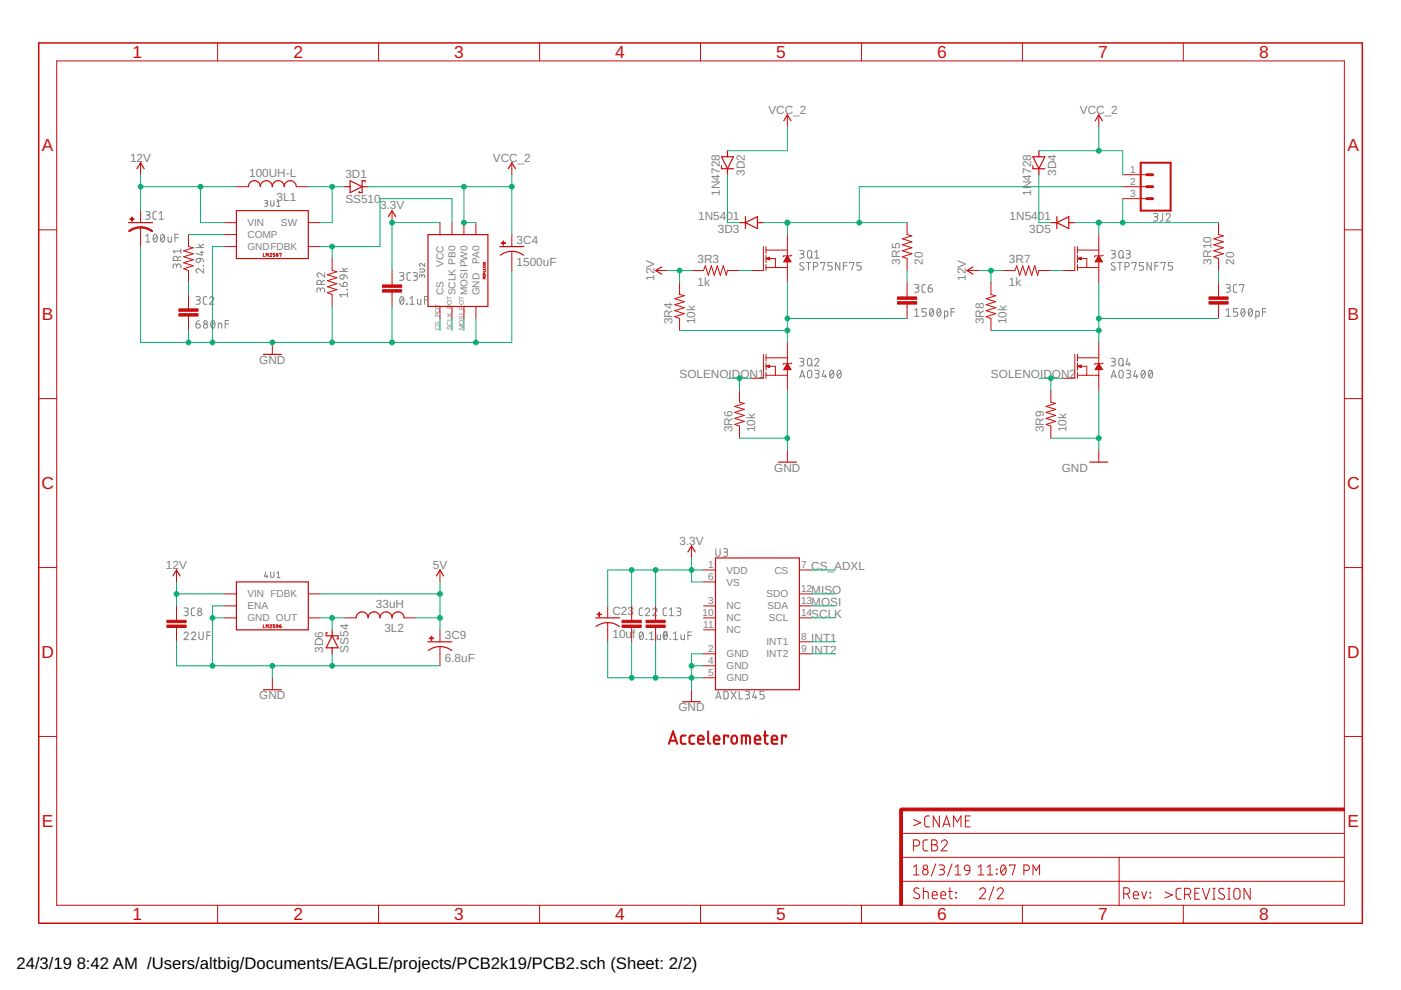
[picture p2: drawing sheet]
<svg xmlns="http://www.w3.org/2000/svg" width="297mm" height="210mm" viewBox="0 0 297 210" stroke-linecap="round" stroke-linejoin="round" font-family="sans-serif">
<g fill="none" stroke="#808080" stroke-width=".21">
<path d="M30.9 44.9h.5a.36 .36 0 0 1 .4 .3 .36 .36 0 0 1-.4 .4h-.3M30.9 50.1l.4-.4v1.6M30.9 51.3h.9M31.3 45.6a.44 .44 0 0 1 .5 .4 .44 .44 0 0 1-.5 .5h-.4M32.7 49.8l.2-.1a.97 .97 0 0 1 0 1.6 1 1 0 0 1-.2-1.5zM33.2 44.9h-.5l-.3 .3 .1 1.1 .2 .2h.5M33.3 50.1l-.7 .8M33.8 46.5h.8M33.8 45.2l.4-.3v1.6M34.2 49.8l.3-.1a.95 .95 0 0 1 0 1.6 1.02 1.02 0 0 1-.3-1.5zM34.8 50.1l-.7 .8M35.6 50.2v.9l.3 .2h.4v-1.1"/>
<path d="M37.1 50.4h.7M37.4 56.4a.46 .46 0 0 1 .5-.4 .46 .46 0 0 1 .5 .4v.5M37.4 56.7v-.4a.36 .36 0 0 0-.3-.3 .36 .36 0 0 0-.4 .3v.6M37.6 55.2v-.4a.46 .46 0 0 0-.4-.5 .46 .46 0 0 0-.5 .5v.4h1.7M37.8 49.7h-.7v1.6M38.4 52.8v.9M38.4 54.3l-.8 .4M38.4 53.2h-1.7l.4 .5M41.6 52.5h1.6M41.7 54.9l.8-.1v.5a.45 .45 0 0 1-.7 .3 .45 .45 0 0 1-.1-.7zM42.1 51.8l.6 .7M42.5 54.8l.6 .3 .1 .4"/>
<path d="M42.5 53.5h.7M42.8 53.2v.9l-1.2-.4M43.1 56.3l.1 .1zM43.2 57v.9l-.9-.8a.45 .45 0 0 0-.7 .1 .45 .45 0 0 0 .3 .7M43.2 51.8l-.8 .4M56.1 42.5h.5l.2 .2-.2 .3-.4 .1M56.4 43.1l.4 .2-.1 .3-.6 .2M57.4 42.5v1.1l.3 .1 .3-.1 .1-1.1M58.7 43.8h.7M58.7 42.8l.3-.3v1.3M68.8 57.8v1l-.9-.8a.44 .44 0 0 0-.7 .1 .44 .44 0 0 0 .4 .7M68.8 59.4l-.7 .4"/>
<path d="M72 57.6h1.7M72.2 58.4l.7-.1v.5a.46 .46 0 0 1-.6 .3 .46 .46 0 0 1-.1-.7zM72.6 56.9l.5 .7M72.9 60a.46 .46 0 0 1 .7 .1 .46 .46 0 0 1-.4 .6h-.5zM72.9 58.3l.5 .1 .3 .6M73.7 56.9l-.8 .4M84.7 57.8h.6a.36 .36 0 0 1 .3 .4 .36 .36 0 0 1-.3 .3h-.4M85.2 58.5a.46 .46 0 0 1 .4 .5 .46 .46 0 0 1-.4 .4h-.5M87 57.8h-.5l-.2 .4v1l.2 .2h.5M87.6 57.8h.5a.36 .36 0 0 1 .4 .4 .36 .36 0 0 1-.4 .3h-.3M88.1 58.5a.46 .46 0 0 1 .4 .5 .46 .46 0 0 1-.4 .4h-.5M88.9 57l1 .1 .1 .2-.1 .3-1 .1"/>
<path d="M89.4 58.5l.3-.3 .2 .1 .1 .6M89.4 58.7v-.3l-.3-.2-.2 .2v.5M90 55.9v.6l-.7-.6a.32 .32 0 0 0-.4 .2 .32 .32 0 0 0 .3 .4M169.5 53.1h.6a.37 .37 0 0 1 .4 .4 .37 .37 0 0 1-.4 .3h-.4M170 53.8a.44 .44 0 0 1 .5 .5 .44 .44 0 0 1-.5 .4h-.5M170.4 55.8l-.5-.2-.3 .4 .1 .2 .6 .4a.38 .38 0 0 1 .1 .5 .38 .38 0 0 1-.5 .2l-.4-.3M171 55.6h.9M171.3 53.3l.3-.2 .4 .2 .1 1a.46 .46 0 0 1-.4 .4 .46 .46 0 0 1-.5-.4zM171.4 55.6v1.7M171.9 54.4l.4 .3M172.5 56.6h.4a.46 .46 0 0 0 .5-.5 .46 .46 0 0 0-.5-.5h-.4v1.7M172.7 54.7h.9"/>
<path d="M172.7 53.5l.5-.4v1.6M174 55.8v-.2h.9l-.5 1.7M176.4 55.6h-.9v.8h.6a.47 .47 0 0 1 .4 .4 .47 .47 0 0 1-.4 .5h-.6M178.1 55.6v1.7l-.9-1.7v1.7M178.8 56.4h.8M179.6 55.6h-.8v1.7M180.1 55.8v-.2h.9l-.4 1.7M182.6 55.6h-.9v.8h.5a.47 .47 0 0 1 .4 .4 .47 .47 0 0 1-.4 .5h-.5M235.6 53.1h.5a.37 .37 0 0 1 .4 .4 .37 .37 0 0 1-.4 .3h-.3M236 53.8a.44 .44 0 0 1 .5 .5 .44 .44 0 0 1-.5 .4h-.4M236.4 55.8l-.2-.1a.38 .38 0 0 0-.5 .1 .38 .38 0 0 0 .1 .5l.5 .3a.44 .44 0 0 1-.1 .7 .44 .44 0 0 1-.6-.3M237 55.6h.9"/>
<path d="M237.4 53.3l.3-.2 .3 .2 .1 1a.46 .46 0 0 1-.4 .4 .46 .46 0 0 1-.5-.4zM237.4 55.6v1.7M238 54.4l.3 .3M238.5 56.6h.5a.46 .46 0 0 0 .4-.5 .46 .46 0 0 0-.4-.5h-.5v1.7M238.8 53.1h.5a.37 .37 0 0 1 .3 .4 .37 .37 0 0 1-.3 .3h-.4M239.2 53.8a.44 .44 0 0 1 .4 .5 .44 .44 0 0 1-.4 .4h-.4M240 55.8v-.2h.9l-.4 1.7M242.5 55.6h-.9v.8h.5a.47 .47 0 0 1 .4 .4 .47 .47 0 0 1-.4 .5h-.5M244.1 55.6v1.7l-.9-1.7v1.7M244.6 45.3h.5a.36 .36 0 0 1 .4 .3 .36 .36 0 0 1-.4 .4h-.3M244.9 56.4h.7M245 46a.44 .44 0 0 1 .5 .4 .44 .44 0 0 1-.5 .5h-.4"/>
<path d="M245.6 55.6h-.7v1.7M246.1 55.8v-.2h1l-.5 1.7M246.5 45.3v1.4l-.5 .2M247.2 45.6a.44 .44 0 0 1 .7-.3 .44 .44 0 0 1 .1 .7l-.8 .9h.9M248.6 55.6h-.9v.8h.6a.47 .47 0 0 1 .3 .4 .47 .47 0 0 1-.3 .5h-.6M41.6 68.7h.5a.45 .45 0 0 1 .4 .5 .45 .45 0 0 1-.5 .4 .45 .45 0 0 1-.4-.4zM41.6 62.9h.5a.36 .36 0 0 1 .4 .3 .36 .36 0 0 1-.4 .4h-.4M42 63.6a.46 .46 0 0 1 .5 .5 .46 .46 0 0 1-.5 .4h-.4M42.3 68l-.6 .3-.1 .4M43.8 62.9h-.5l-.2 .3v1.1l.2 .2h.5M44.4 63.2a.44 .44 0 0 1 .6-.3 .44 .44 0 0 1 .2 .7l-.8 .9h.9M44.9 68.1l.2-.1a.95 .95 0 0 1 0 1.6 1.04 1.04 0 0 1-.2-1.5z"/>
<path d="M45.5 68.3l-.7 .9M46.3 69.6v-1.1l.7 .1v1M47.8 68.7h.7M48.5 68h-.7v1.6M67.9 61.5a.46 .46 0 0 1 .5-.5 .46 .46 0 0 1 .4 .5v.4M67.9 61.8v-.4a.36 .36 0 0 0-.3-.4 .36 .36 0 0 0-.4 .4v.5M68.1 60.3v-.4a.46 .46 0 0 0-.4-.5 .46 .46 0 0 0-.5 .5v.4h1.6M72 60l.3 .6 .4 .1M73.6 61.3l.1 .1zM73.7 62.5h-1.7l.4 .4M73.7 62v.9M84.9 63l.3-.1a.95 .95 0 0 1 0 1.6 1.04 1.04 0 0 1-.3-1.5z"/>
<path d="M85.5 63.2l-.7 1M86.2 64.4l.1 .1zM86.9 64.5h.9M86.9 63.2l.5-.3v1.6M88.5 63.4v.9l.3 .2h.4v-1.1M90 63.6h.7M90.7 62.9h-.7v1.6M169.5 76h.6a.36 .36 0 0 1 .4 .3 .36 .36 0 0 1-.4 .4h-.4M169.7 79.7h.8M170 76.7a.46 .46 0 0 1 .5 .4 .46 .46 0 0 1-.5 .5h-.5M171.3 76.1l.3-.1 .4 .1 .1 1.1a.46 .46 0 0 1-.4 .4 .46 .46 0 0 1-.5-.4zM171.3 78.6l.4-.1 .3 .1 .1 1.1a.46 .46 0 0 1-.4 .4 .46 .46 0 0 1-.5-.4z"/>
<path d="M171.9 77.2l.4 .4M172.7 76.3a.45 .45 0 0 1 .6-.3 .45 .45 0 0 1 .2 .7l-.8 .9h.9M172.8 78.5h.5a.36 .36 0 0 1 .4 .4 .36 .36 0 0 1-.4 .3h-.3M173.2 79.2a.46 .46 0 0 1 .5 .5 .46 .46 0 0 1-.5 .4h-.4M174.7 78.5l-.4 1.3h.9M175 79.4v.7M176.1 78.6l.1-.1a.8 .8 0 0 1 .7 .6 .8 .8 0 0 1-.2 .8l-.4 .2a1 1 0 0 1-.2-1.5zM176.7 78.9l-.7 .9M177.7 78.6l.2-.1a.97 .97 0 0 1 0 1.6 1.02 1.02 0 0 1-.2-1.5zM178.3 78.9l-.8 .9M193.9 60.3h.6a.36 .36 0 0 1 .3 .4 .36 .36 0 0 1-.3 .4h-.4M193.9 65.8l.5-.4v1.7"/>
<path d="M193.9 67.1h.9M194.4 61.1a.46 .46 0 0 1 .4 .4 .46 .46 0 0 1-.4 .5h-.5M196.2 60.3l-.5 .1-.2 .3v1.1l.2 .2h.5M196.4 65.4h-.9v.7h.5a.46 .46 0 0 1 .4 .5 .46 .46 0 0 1-.4 .5h-.5M196.8 61.1h.5a.45 .45 0 0 1 .4 .5 .45 .45 0 0 1-.5 .4 .45 .45 0 0 1-.4-.5zM197.3 65.5l.2-.1a.97 .97 0 0 1 0 1.7 1.02 1.02 0 0 1-.2-1.6zM197.5 60.3l-.4 .2-.3 .6M197.9 65.8l-.8 .9M198.8 65.5l.3-.1a.97 .97 0 0 1 0 1.7 1.02 1.02 0 0 1-.3-1.6zM199.4 65.8l-.7 .9M200.2 67.1l.6-.1 .1-.1 .1-.6-.2-.3h-.6v1.6M201.6 66.1h.8"/>
<path d="M202.4 65.4h-.8v1.7M235.6 76h.5a.36 .36 0 0 1 .4 .3 .36 .36 0 0 1-.4 .4h-.3M235.7 79.7h.8M236 76.7a.46 .46 0 0 1 .5 .4 .46 .46 0 0 1-.5 .5h-.4M237.4 78.6l.3-.1 .3 .1 .1 1.1a.44 .44 0 0 1-.4 .4 .44 .44 0 0 1-.5-.4zM237.4 76.1l.3-.1 .3 .1 .1 1.1a.46 .46 0 0 1-.4 .4 .46 .46 0 0 1-.5-.4zM238 77.2l.3 .4M238.8 78.5h.5a.36 .36 0 0 1 .4 .4 .36 .36 0 0 1-.4 .3h-.3M239.1 76l-.3 1.2h.8M239.2 79.2a.46 .46 0 0 1 .5 .5 .46 .46 0 0 1-.5 .4h-.4M239.4 76.9v.7M240.7 78.5l-.4 1.3h1"/>
<path d="M241 79.4v.7M242.1 78.6l.3-.1a.97 .97 0 0 1 0 1.6 1.02 1.02 0 0 1-.3-1.5zM242.7 78.9l-.7 .9M243.7 78.6l.1-.1a.8 .8 0 0 1 .7 .6 .8 .8 0 0 1-.3 .8l-.1 .2a.8 .8 0 0 1-.7-.5 .8 .8 0 0 1 .2-.9zM244.3 78.9l-.7 .9M259.9 60.3h.6a.36 .36 0 0 1 .4 .4 .36 .36 0 0 1-.4 .4h-.4M259.9 67.1h1M259.9 65.8l.5-.4v1.7M260.4 61.1a.46 .46 0 0 1 .5 .4 .46 .46 0 0 1-.5 .5h-.5M262.2 60.3l-.5 .1-.2 .3v1.1l.2 .2h.5M262.4 65.4h-.9v.7h.6a.46 .46 0 0 1 .3 .5 .46 .46 0 0 1-.3 .5h-.6M262.8 60.5v-.2h.9l-.4 1.7"/>
<path d="M263.3 65.5l.2-.1a.95 .95 0 0 1 0 1.7 1.04 1.04 0 0 1-.2-1.6zM263.9 65.8l-.7 .9M264.9 65.5l.2-.1a.95 .95 0 0 1 0 1.7 1.04 1.04 0 0 1-.2-1.6zM265.5 65.8l-.8 .9M266.3 67.1l.5-.1 .2-.1-.2-.9h-.5v1.6M267.7 66.1h.7M268.4 65.4h-.7v1.7M169.5 80.1l.6-1.6 .5 1.6M235.6 80.1l.5-1.6 .6 1.6M151.8 116.4v1.1a.46 .46 0 0 0 .4 .5 .46 .46 0 0 0 .5-.5v-1.1M153.4 116.4h.5a.36 .36 0 0 1 .4 .3 .36 .36 0 0 1-.4 .4h-.3M153.8 117.1a.44 .44 0 0 1 .5 .4 .44 .44 0 0 1-.5 .5h-.4"/>
<path d="M39 134.3a.45 .45 0 0 1 .7-.3 .45 .45 0 0 1 .1 .7l-.8 .9h.9M39 128.9h.6a.37 .37 0 0 1 .3 .4 .37 .37 0 0 1-.3 .3h-.4M39.5 129.6a.44 .44 0 0 1 .4 .5 .44 .44 0 0 1-.4 .4h-.5M40.6 134.3a.45 .45 0 0 1 .6-.3 .45 .45 0 0 1 .1 .7l-.7 .9h.9M41.3 128.9l-.6 .1-.1 .3v1l.2 .2h.5M42.2 134v1.2a.46 .46 0 0 0 .4 .4 .46 .46 0 0 0 .5-.4v-1.2M43.9 134.7h.7M44.6 134h-.7v1.6M56.4 121.2l-.3 1h.7M56.6 121.9v.6M57.4 121.2v1.1l.3 .1 .3-.1 .1-1.1M58.7 121.5l.3-.3v1.3"/>
<path d="M58.7 122.5h.7M135.7 134.1l.3-.1a.97 .97 0 0 1 0 1.6 1.02 1.02 0 0 1-.3-1.5zM136.2 128.9h-.5l-.2 .4 .1 1 .1 .2h.5M136.3 134.3l-.7 1M136.8 129.3a.45 .45 0 0 1 .7-.4 .45 .45 0 0 1 .1 .7l-.8 .9h.9M137 135.5l.1 .1zM137.7 135.6h.9M137.7 134.3l.5-.3v1.6M138.4 129.3a.44 .44 0 0 1 .6-.4 .44 .44 0 0 1 .1 .7l-.7 .9h.9M139.3 134.5v.9l.3 .2h.4v-1.1M140.8 134.7h.7M140.8 134.1l.3-.1a.97 .97 0 0 1 0 1.6 1.02 1.02 0 0 1-.3-1.5z"/>
<path d="M141.3 128.9l-.6 .1-.1 .3v1l.2 .2h.5M141.4 134.3l-.7 1M141.5 134h-.7v1.6M141.9 130.5h.9M141.9 129.3l.5-.4v1.6M142.1 135.5l.1 .1zM142.8 135.6h.9M142.8 134.3l.4-.3v1.6M143.5 128.9h.5a.37 .37 0 0 1 .4 .4 .37 .37 0 0 1-.4 .3h-.3M143.9 129.6a.44 .44 0 0 1 .5 .5 .44 .44 0 0 1-.5 .4h-.4M144.4 134.5v.9l.3 .2h.4v-1.1M145.9 134.7h.7"/>
<path d="M146.6 134h-.7v1.6M151.8 148.2l.5-1.6 .6 1.6M151.9 147.8h.8M153.5 146.6h.6l.2 .2 .1 .9-.3 .4-.6 .1zM155 146.6l1.1 1.6M156.1 146.6l-1.1 1.6M156.7 146.6v1.6h.7M158 146.6h.6a.36 .36 0 0 1 .3 .3 .36 .36 0 0 1-.3 .4h-.4M158.5 147.3a.46 .46 0 0 1 .4 .4 .46 .46 0 0 1-.4 .5h-.5M159.9 146.6l-.3 1.2h.9M160.2 147.5v.7M162 146.6h-.9v.7h.6a.46 .46 0 0 1 .3 .4 .46 .46 0 0 1-.3 .5h-.6"/>
<circle cx="43.6" cy="69.1" r=".46"/>
<circle cx="43.6" cy="68.3" r=".36"/>
<circle cx="42.3" cy="130.1" r=".45"/>
<circle cx="42.3" cy="129.3" r=".36"/>
</g>
<g fill="none" stroke="#c90d0c" stroke-width=".42">
<path d="M241.9 34.5h6.3v10.2h-6.3zM141.8 157.7l.9-2.6 .9 2.6M142 157.1h1.4M145.4 156h-.8l-.3 .4v.9l.2 .3 .9 .1M147.2 156h-.7l-.3 .4 .1 1.2 .9 .1M148 156.8h1.2a.62 .62 0 0 0-.4-.8 .62 .62 0 0 0-.8 .5l.1 1.1 1.1 .1M150.1 155.1l.1 2.3 .4 .3M151.3 156.8h1.2a.62 .62 0 0 0-.4-.8 .62 .62 0 0 0-.8 .5l.2 1.1 1 .1M154.4 156.3v-.3h-.9v1.7M155.2 156.2l.6-.2a1.02 1.02 0 0 1 .2 1.6h-.6l-.3-.3v-.8zM157.3 157.7v-1.7l1.6 .1 .1 1.6M158.2 156v1.7"/>
<path d="M160 156.8h1.2a.62 .62 0 0 0-.4-.8 .62 .62 0 0 0-.8 .5l.2 1.1 1 .1M161.9 156h.9M162.2 155.1v2.2l.1 .3 .5 .1M163.6 156.8h1.2a.61 .61 0 0 0-.4-.8 .61 .61 0 0 0-.8 .5l.1 1.1 1.1 .1M166.6 156.3v-.3h-.8v1.7"/>
</g>
<g fill="#c90d0c" stroke="#c90d0c" stroke-width=".21">
<path d="M190.8 171.6h.5v20.3h-.5z"/>
<path d="M191.1 171.3h93.9v.6h-93.9z"/>
<path d="M27.5 46.4h.9v.1h-.9z"/>
<path d="M27.9 46h.1v.9h-.1z"/>
<path d="M37.9 66.5h4.1v.5h-4.1z"/>
<path d="M37.9 65.5h4.1v.5h-4.1z"/>
<path d="M106.3 51.5h.9v.1h-.9z"/>
<path d="M106.7 51.1h.1v.9h-.1z"/>
<path d="M81.1 61.4h4.1v.5h-4.1z"/>
<path d="M81.1 60.4h4.1v.5h-4.1z"/>
<path d="M190.3 64h4.1v.5h-4.1z"/>
<path d="M190.3 62.9h4.1v.6h-4.1z"/>
<path d="M256.3 64h4.1v.5h-4.1z"/>
<path d="M256.3 62.9h4.1v.6h-4.1z"/>
<path d="M35.4 132.5h4.1v.5h-4.1z"/>
<path d="M35.4 131.5h4.1v.5h-4.1z"/>
<path d="M91 135.3h.9v.1h-.9z"/>
<path d="M91.4 134.9h.1v.9h-.1z"/>
<path d="M137 132.5h4v.5h-4z"/>
<path d="M137 131.5h4v.5h-4z"/>
<path d="M131.9 132.5h4.1v.5h-4.1z"/>
<path d="M131.9 131.5h4.1v.5h-4.1z"/>
<path d="M126.6 130.2h.9v.1h-.9z"/>
<path d="M127 129.8h.1v.9h-.1z"/>
</g>
<g fill="none" stroke="#c90d0c" stroke-width=".21">
<path d="M12 12.9h273v179h-273zM46.1 9.1v3.8M80.3 9.1v3.8M114.4 9.1v3.8M148.5 9.1v3.8M182.6 9.1v3.8M216.8 9.1v3.8M250.9 9.1v3.8M29.8 34.5v2.5M50.1 39.6h2.6M62.8 39.6h2.6M108.5 34.5v2.5"/>
<path d="M166.9 24.3v2.6M233 24.3v2.6M238 39.6h5.1M238 37h5.1M8.2 48.7h3.8M29.8 44.7v2.5M29.8 48.2v4.1M40 49.7v2.6l1 .2-2.1 .7 2.1 .6-2.1 .6 2.1 .7-2.1 .6 2.1 .6-2.1 .7 1.1 .4v2.5M47.6 49.7h2.5M47.6 52.3h2.5M47.6 47.2h2.5M55.8 53.7v.7h.3"/>
<path d="M56.4 54.4v-.7l.2 .4 .3-.4v.7M57.2 53.9l.3-.2 .1 .3-.4 .4h.4M58.3 53.7h-.4v.3l.4 .2-.1 .2h-.3M59.3 53.8l.3-.1-.1 .7M65.4 52.3h2.5M65.4 47.2h2.5M70.4 54.8v2.6l1 .2-2 .7 2 .6-2 .6 2 .7-2 .6 2 .6-2 .7 1 .3v2.6M83.1 44.7v2.5M83.1 57.4v3M93.3 47.2v2.5M95.8 47.2v2.5M98.4 47.2v2.5"/>
<path d="M100.9 47.2v2.5M102.4 58.4l.2 .2 .3-.1v-.1M102.4 56.5l.5 .3M102.4 56.1l.5 .3M102.4 55.6l.5 .3M102.7 58.2v-.2h-.2l-.1 .2h.5M102.7 57.6h.2M102.8 57.5v.2l-.4-.1M102.9 58.8h-.5l.3 .1-.3 .2h.5M102.9 57v.3M102.9 57.1h-.5l.2 .2M102.9 56.5l-.5 .3"/>
<path d="M102.9 56.1l-.5 .3M102.9 55.6l-.5 .3M108.5 49.7v2.6M108.5 53.3v4.1M139 57.4h2.5M144.1 59.9v2.5l1 .3-2 .6 2 .7-2 .6 2 .6-2 .7 2 .6-2 .6 1 .4v2.6M146.6 57.4h2.6l.3-1.1 .7 2.1 .6-2.1 .6 2.1 .7-2.1 .6 2.1 .7-2.1 .6 2.1 .2-1h2.6M161.9 52.3v5.1h-2.6M162.4 52.3v1.4M162.4 54.1v1.5M162.4 56.1v1.3M162.4 54.8h2v1.9"/>
<path d="M162.4 56.7h4.5M162.4 53h4.5M162.4 54.8l.8 .3M162.8 54.9h.4M162.8 54.7h.4M163.1 55.1h.1M163.1 54.6h.1M163.2 54.6v.5M163.2 54.6l-.8 .2M166.2 55.4h1.4M166.3 55.3h1.3M166.4 55.2h1.1"/>
<path d="M166.5 55.1h.9M166.5 54.9h.8M166.6 54.8h.7M166.7 54.7h.5M166.8 54.6h.3M166.8 54.5h.2M166.9 54.3h.1M166.9 49.7v4.6M166.9 55.5v4.4M166.9 54.3l.8 1.2h-1.5zM167.9 54.1l-.2 .2h-1.5l-.2 .1M192.3 47.2v2.5l1 .3-2 .6 2 .7-2 .6 2 .6-2 .7 2 .6-2 .6 1 .4v2.6"/>
<path d="M192.3 59.9v3M205 57.4h2.6M210.1 59.9v2.5l1 .3-2 .6 2 .7-2 .6 2 .6-2 .7 2 .6-2 .6 1 .4v2.6M212.6 57.4h2.6l.4-1.1 .6 2.1 .6-2.1 .7 2.1 .6-2.1 .6 2.1 .7-2.1 .6 2.1 .3-1h2.5M227.9 52.3v5.1h-2.6M228.5 56.7h4.5M228.5 54.8h1.9v1.9M228.5 53h4.5M228.5 52.3v1.4M228.5 54.1v1.5M228.5 56.1v1.3M228.5 54.8l.7 .3"/>
<path d="M228.8 54.9h.4M228.8 54.7h.4M229.2 55.1h.1M229.2 54.6h.1M229.2 54.6v.5M229.2 54.6l-.7 .2M232.3 55.4h1.4M232.3 55.3h1.3M232.4 55.2h1.1M232.5 55.1h.9M232.6 54.9h.8M232.6 54.8h.7"/>
<path d="M232.7 54.7h.5M232.8 54.6h.4M232.9 54.5h.2M232.9 54.3h.1M233 54.3l.7 1.2h-1.5zM233 49.7v4.6M233 55.5v4.4M233.9 54.1l-.2 .2h-1.5l-.2 .1M238 42.1h5.1M258.4 47.2v2.5l1 .3-2.1 .6 2.1 .7-2.1 .6 2.1 .6-2.1 .7 2.1 .6-2.1 .6 1.1 .4v2.6M258.4 59.9v3M285 48.7h3.8"/>
<path d="M40 62.4v3.1M40 67v3.1M57.7 72.6v2.5M83.1 61.9v3.1M93.3 65v2.5M95.8 65v2.5M98.4 65v2.5M100.9 65v2.5M161.9 75.1v5.1h-2.6M162.4 75.1v1.5M162.4 77v1.5M162.4 79v1.2"/>
<path d="M162.4 79.6h4.5M162.4 75.9h4.5M162.4 77.7l.8-.3v.5zM162.6 77.6h.6M162.6 77.7h.6M162.9 77.5h.3M163 77.9h.2M163.2 77.7h1.2v1.9M166.2 78.3h1.5M166.3 78.2h1.3M166.3 78.1h1.2M166.4 78h1"/>
<path d="M166.5 77.9h.9M166.6 77.7h.7M166.6 77.6h.6M166.7 77.5h.5M166.8 77.4h.3M166.9 77.3h.1M166.9 72.6v4.5M166.9 78.4v4.3M166.9 77.1l.8 1.3h-1.5zM167.9 76.9l-.2 .2h-1.5l-.2 .2M192.3 64.5v3M227.9 75.1v5.1h-2.6"/>
<path d="M228.5 79.6h4.5M228.5 75.9h4.5M228.5 75.1v1.5M228.5 77v1.5M228.5 79v1.2M228.5 77.7l.7-.3v.5zM228.6 77.6h.6M228.6 77.7h.6M229 77.5h.2M229 77.9h.2M229.2 77.7h1.2v1.9M232.2 78.3h1.5"/>
<path d="M232.3 78.2h1.3M232.4 78.1h1.2M232.5 78h1M232.5 77.9h.9M232.6 77.7h.7M232.7 77.6h.6M232.7 77.5h.5M232.8 77.4h.3M232.9 77.3h.1M233 77.1l.7 1.3h-1.5zM233 72.6v4.5M233 78.4v4.3"/>
<path d="M233.9 76.9l-.2 .2h-1.5l-.2 .2M258.4 64.5v3M8.2 84.5h3.8M156.8 82.7v2.6l1 .2-2 .7 2 .6-2 .6 2 .7-2 .6 2 .6-2 .7 1 .4v2.5M166.9 95.4v2.6M222.8 82.7v2.6l1 .2-2 .7 2 .6-2 .6 2 .7-2 .6 2 .6-2 .7 1 .4v2.5M233 95.4v2.6M285 84.5h3.8M146.6 115.8v2.5M8.2 120.3h3.8M37.4 120.8v2.6M37.4 128.5v3"/>
<path d="M37.4 133v3.1M47.6 128.5h2.5M47.6 131h2.5M47.6 125.9h2.5M55.8 132.4v.7h.3M56.4 133.1v-.7l.2 .4 .3-.4v.7M57.2 132.6l.3-.1 .1 .2-.4 .4h.4M58.3 132.4h-.4v.3l.4 .2-.1 .2h-.3M58.7 132.5h.2v.3h-.2zM58.9 132.8l-.2 .3M59.3 132.7h.2a.19 .19 0 0 1 .1 .2 .19 .19 0 0 1-.2 .2 .19 .19 0 0 1-.1-.2zM59.6 132.4l-.3 .3"/>
<path d="M65.4 131h2.5M65.4 125.9h2.5M73 131h2.5M85.7 131h2.5M93.3 120.8v2.6M93.3 133.5v2.6M93.3 137.1v4.1M128.8 128.5v2.5M128.8 132v4.1M133.9 128.5v3M133.9 133v3.1M139 128.5v3"/>
<path d="M139 133v3.1M149.2 128.5h2.5M149.2 131h2.5M149.2 120.8h2.5M149.2 133.5h2.5M149.2 123.4h2.5M149.2 138.6h2.5M169.5 128.5h2.5M169.5 131h2.5M169.5 125.9h2.5M169.5 120.8h2.5M169.5 136.1h2.5"/>
<path d="M169.5 138.6h2.5M285 120.3h3.8M8.2 156.1h3.8M57.7 143.7v2.5M146.6 146.2v2.6M149.2 141.2h2.5M149.2 143.7h2.5M285 156.1h3.8M191.1 176.7h93.9M193.7 179.4h.7a.65 .65 0 0 0 .6-.7 .65 .65 0 0 0-.6-.6h-.7v2.3M193.7 173.8l1.6 .6-1.6 .7M196.7 178.1h-.7l-.3 .5 .1 1.6 .3 .2h.6"/>
<path d="M197.1 173h-.7l-.4 .5 .2 1.6 .2 .2h.7M197.5 178.1h.7a.52 .52 0 0 1 .5 .5 .52 .52 0 0 1-.5 .5 .65 .65 0 0 1 .6 .7 .65 .65 0 0 1-.6 .6h-.7zM197.5 179.1h.7M199.2 173v2.3l-1.3-2.3v2.3M199.5 178.6a.64 .64 0 0 1 .9-.5 .64 .64 0 0 1 .2 1l-1.1 1.3h1.3M199.9 175.3l.8-2.3 .7 2.3M200.1 174.8h1.2M202.2 175.3v-2.3l.8 1.3 .8-1.3v2.3M204.7 174h.8M205.7 173h-1v2.3h1M46.1 191.9v3.8M80.3 191.9v3.8"/>
<path d="M114.4 191.9v3.8M148.5 191.9v3.8M182.6 191.9v3.8M191.1 186.9h93.9M191.1 181.8h93.9M193.7 183.9l.6-.5v2.1M193.7 185.5h1.2M194.9 188.4a.58 .58 0 0 0-.9-.1 .58 .58 0 0 0 0 .9l.7 .4a.58 .58 0 0 1 .1 .9 .58 .58 0 0 1-.9-.1l-.2-.2M195.8 189l.9 .1 .1 1.5M195.8 188.2v2.4M197.7 189.8h1a.54 .54 0 0 0-.4-.8 .54 .54 0 0 0-.6 .5l.1 1 .9 .1M198.4 183.2l-.9 2.5"/>
<path d="M199.1 183.4h.7a.48 .48 0 0 1 .4 .5 .48 .48 0 0 1-.4 .4h-.5M199.5 189.8h1a.54 .54 0 0 0-.4-.8 .54 .54 0 0 0-.6 .5l.1 1 .9 .1M199.7 184.3a.58 .58 0 0 1 .5 .6 .58 .58 0 0 1-.5 .6h-.6M201.1 189h.8M201.4 188.2v2.1l.5 .3M201.8 183.2l-.9 2.5M202.5 185.5h1.2M202.5 183.9l.6-.5v2.1M202.6 189.2l.2 .1zM202.6 190.2l.2 .2zM204.6 183.6l.3-.2 .6 .2 .1 1-1-.2-.2-.3zM205.6 184.6l-.2 .6-.7 .3"/>
<path d="M207.4 185.5h1.2M207.4 183.9l.6-.5v2.1M207.7 188.7a.64 .64 0 0 1 .9-.5 .64 .64 0 0 1 .2 1.1l-1.1 1.3h1.3M209.3 185.5h1.2M209.3 183.9l.6-.5v2.1M210.7 188l-1 2.8M211.3 184.3l.1 .1zM211.3 185.2l.1 .1zM211.4 188.7a.64 .64 0 0 1 .9-.5 .64 .64 0 0 1 .2 1.1l-1.1 1.3h1.3M212.4 183.5l.2-.1a.87 .87 0 0 1 .7 1.3 .6 .6 0 0 1-.6 .8 .6 .6 0 0 1-.5-.8v-.5zM213.2 183.9l-.9 1.1M214.1 183.6v-.2h1.1l-.5 2.1"/>
<path d="M216.8 191.9v3.8M217.1 184.6h.6a.59 .59 0 0 0 .6-.6 .59 .59 0 0 0-.6-.6h-.6v2.1M219 185.5v-2.1l.7 1.2 .7-1.2v2.1M237.3 181.8v10.2M238.3 189.5h.6a.65 .65 0 0 0 .6-.6 .65 .65 0 0 0-.6-.7h-.6v2.4M239 189.5l.5 1.1M240.3 189.8h1.1a.55 .55 0 0 0-.4-.8 .55 .55 0 0 0-.7 .5l.1 1 1 .1M242.1 189l.5 1.6 .5-1.6M243.8 190.2l.2 .2zM243.8 189.2l.2 .1zM247 189.1l1.6 .7-1.6 .6M250.4 188.3l-.7 .1-.3 .4v1.7l.3 .1 .7 .1"/>
<path d="M250.9 191.9v3.8M251.2 189.6h.6a.65 .65 0 0 0 .7-.6 .65 .65 0 0 0-.7-.7h-.6v2.4M251.9 189.6l.6 1.1M253.3 189.4h.8M254.4 188.3h-1.1v2.4h1.1M254.9 188.3l.8 2.4 .8-2.4M257.1 190.7h.5M257.1 188.3h.5M257.4 188.3v2.4M259.5 188.5a.58 .58 0 0 0-.9-.1 .58 .58 0 0 0 .1 .9l.7 .4a.58 .58 0 0 1 0 .9 .58 .58 0 0 1-.8-.1l-.3-.1M260.3 190.7h.5M260.3 188.3h.5"/>
<path d="M260.6 188.3v2.4M261.7 188.6a.66 .66 0 0 1 .8-.2 .66 .66 0 0 1 .4 .6v1a.66 .66 0 0 1-.6 .7 .66 .66 0 0 1-.7-.7zM265.1 188.3v2.4l-1.3-2.4v2.4"/>
<circle cx="58.8" cy="54.2" r=".18"/>
<circle cx="58.8" cy="53.9" r=".15"/>
<circle cx="196.2" cy="183.9" r=".47"/>
<circle cx="196.2" cy="184.9" r=".59"/>
</g>
<path d="M243.1 39.6h1.3M243.1 37h1.3M243.1 42.1h1.3M192.3 171.6h-1.2v1.3" fill="none" stroke="#c90d0c" stroke-width=".61"/>
<path d="M8.2 9.1h280.6v186.6h-280.6z" fill="none" stroke="#c90d0c" stroke-width=".32"/>
<g fill="none" stroke="#c90d0c" stroke-width=".25">
<path d="M29 35.8l.8-1.3 .8 1.3M52.7 39.6a1.27 1.27 0 0 1 1.2-1.3 1.27 1.27 0 0 1 1.3 1.3 1.27 1.27 0 0 1 1.3-1.3 1.27 1.27 0 0 1 1.2 1.3 1.27 1.27 0 0 1 1.3-1.3 1.27 1.27 0 0 1 1.3 1.3 1.27 1.27 0 0 1 1.3-1.3 1.27 1.27 0 0 1 1.2 1.3M73 39.6h1.2M74.2 38.3l2.6 1.3-2.6 1.3zM76.8 39.6h1.2M77.4 38.6v-.3h-.6v2.6h-.7v-.3M107.8 35.8l.7-1.3 .8 1.3M153 33.2h2.5l-1.3 2.6zM153 35.1v.7h2.5M154.2 32v1.2M154.2 35.8v1.2M166.2 25.6l.7-1.3 .8 1.3"/>
<path d="M219 35.1v.7h2.5M219 33.2h2.5l-1.2 2.6zM220.3 32v1.2M220.3 35.8v1.2M232.2 25.6l.8-1.3 .7 1.3M27.3 47.2h5M50.1 44.7h15.3v10.1h-15.3zM82.4 45.9l.7-1.2 .8 1.2M90.7 49.7h12.7v15.3h-12.7zM106 52.3h5.1M108.5 53.3l1.6 .3 .9 .5M108.5 53.3l-1.5 .3-.9 .5"/>
<path d="M140.3 56.6l-1.3 .8 1.3 .7M156.8 47.2h1.3M158.1 47.2l2.5-1.3v2.6zM158.1 45.9v2.6M160.6 47.2h1.3M206.3 56.6l-1.3 .8 1.3 .7M222.8 47.2h1.3M224.1 47.2l2.5-1.3v2.6zM224.1 45.9v2.6M226.6 47.2h1.3M55.8 75.1h3.8M165 98h3.8"/>
<path d="M231.1 98h3.8M145.9 117l.7-1.2 .8 1.2M151.7 118.3h17.8v27.9h-17.8zM36.7 122.1l.7-1.3 .8 1.3M50.1 123.4h15.3v10.1h-15.3zM69.4 134.2h-.2v.6h2.5v.6h-.3M70.4 134.8l1.3 2.6h-2.5zM70.4 133.5v1.3M70.4 137.4v1.2M75.5 131a1.27 1.27 0 0 1 1.3-1.3 1.27 1.27 0 0 1 1.2 1.3 1.27 1.27 0 0 1 1.3-1.3 1.27 1.27 0 0 1 1.3 1.3 1.27 1.27 0 0 1 1.3-1.3 1.27 1.27 0 0 1 1.2 1.3 1.27 1.27 0 0 1 1.3-1.3 1.27 1.27 0 0 1 1.3 1.3M90.7 136.1h5.1M90.8 137.9a4 4 0 0 1 5 0"/>
<path d="M92.5 122.1l.8-1.3 .7 1.3M126.3 131h5.1M128.8 132l1.6 .3 .9 .5M128.8 132l-1 .1-1.4 .7M55.8 146.2h3.8M144.7 148.8h3.8"/>
</g>
<g fill="#c90d0c" stroke="#c90d0c" stroke-width=".21">
<path d="M29.8 48.1l1.4 .2 1.2 .7-.2 .1-1.4-.6-1-.2z" fill-rule="evenodd"/>
<path d="M27.3 49l1.1-.7 1.4-.2v.2l-1 .2-1.4 .6z" fill-rule="evenodd"/>
</g>
<g fill="none" stroke="#0dab76" stroke-width=".21">
<path d="M29.8 37v7.7M29.8 39.6h20.3M42.5 39.6v7.6h5.1M65.4 39.6h7.6M70.4 39.6v7.6h-2.5M78 39.6h30.5M98.4 39.6v7.6h2.5M108.5 37v12.7M154.2 37v10.2h2.6M166.9 26.9v5.1h-12.7M220.3 37v10.2h2.5M220.3 32h17.7v5"/>
<path d="M233 26.9v5.1M238 39.6h-55.8v7.6M29.8 52.3v20.3h78.7v-15.2M40 59.9v2.5M40 49.7h7.6M47.6 52.3h-2.6v20.3M70.4 52.3v2.5M93.3 47.2h-10.2v10.2M95.8 47.2v-5.1h-15.2v10.2h-12.7M141.5 57.4h5.1M144.1 57.4v2.5M156.8 57.4h2.5"/>
<path d="M161.9 47.2h30.4M166.9 47.2v2.5M166.9 59.9v12.7M192.3 57.4v2.5M207.6 57.4h5M210.1 57.4v2.5M222.8 57.4h2.5M227.9 47.2h30.5M233 47.2v2.5M233 59.9v12.7M238 42.1v5.1M258.4 57.4v2.5"/>
<path d="M40 70.1v2.5M70.4 65v7.6M83.1 65v7.6M93.3 67.5v2.6M95.8 67.5v2.6M98.4 67.5v2.6M100.9 67.5v5.1M144.1 70.1h22.8M166.9 67.5h25.4M210.1 70.1h22.9M233 67.5h25.4M154.2 80.2h5.1"/>
<path d="M156.8 92.9h10.1M156.8 80.2v2.5M166.9 82.7v12.7M220.3 80.2h5M222.8 92.9h10.2M222.8 80.2v2.5M233 82.7v12.7M146.6 118.3v5.1h2.6M37.4 136.1v5.1h55.9M37.4 123.4v5.1M37.4 125.9h10.2M45 131h2.6"/>
<path d="M47.6 128.5h-2.6v12.7M67.9 131h5.1M67.9 125.9h25.4M70.4 131v2.5M70.4 138.6v2.6M88.2 131h5.1M93.3 123.4v10.1M128.8 136.1v7.6h20.4M133.9 120.8v7.7M133.9 136.1v7.6M139 120.8v7.7M139 136.1v7.6"/>
<path d="M149.2 138.6h-2.6v7.6M149.2 120.8h-20.4v7.7M172 128.5h5.1M172 131h5.1M172 138.6h5.1M172 125.9h5.1M172 120.8h5.1M172 136.1h5.1M57.7 141.2v2.5M146.6 141.2h2.6"/>
</g>
<g fill="#0dab76" stroke="#0dab76" stroke-width=".21">
<circle cx="57.7" cy="72.6" r=".51"/>
<circle cx="70.4" cy="72.6" r=".51"/>
<circle cx="83.1" cy="72.6" r=".51"/>
<circle cx="45" cy="72.6" r=".51"/>
<circle cx="40" cy="72.6" r=".51"/>
<circle cx="100.9" cy="72.6" r=".51"/>
<circle cx="166.9" cy="92.9" r=".51"/>
<circle cx="233" cy="92.9" r=".51"/>
<circle cx="57.7" cy="141.2" r=".51"/>
<circle cx="70.4" cy="141.2" r=".51"/>
<circle cx="45" cy="131" r=".51"/>
<circle cx="45" cy="141.2" r=".51"/>
<circle cx="146.6" cy="143.7" r=".51"/>
<circle cx="139" cy="143.7" r=".51"/>
<circle cx="133.9" cy="143.7" r=".51"/>
<circle cx="146.6" cy="141.2" r=".51"/>
<circle cx="70.4" cy="39.6" r=".51"/>
<circle cx="37.4" cy="125.9" r=".51"/>
<circle cx="42.5" cy="39.6" r=".51"/>
<circle cx="29.8" cy="39.6" r=".51"/>
<circle cx="144.1" cy="57.4" r=".51"/>
<circle cx="210.1" cy="57.4" r=".51"/>
<circle cx="83.1" cy="47.2" r=".51"/>
<circle cx="146.6" cy="120.8" r=".51"/>
<circle cx="133.9" cy="120.8" r=".51"/>
<circle cx="139" cy="120.8" r=".51"/>
<circle cx="233" cy="32" r=".51"/>
<circle cx="98.4" cy="47.2" r=".51"/>
<circle cx="98.4" cy="39.6" r=".51"/>
<circle cx="108.5" cy="39.6" r=".51"/>
<circle cx="156.8" cy="80.2" r=".51"/>
<circle cx="166.9" cy="70.1" r=".51"/>
<circle cx="166.9" cy="67.5" r=".51"/>
<circle cx="166.9" cy="47.2" r=".51"/>
<circle cx="182.2" cy="47.2" r=".51"/>
<circle cx="233" cy="70.1" r=".51"/>
<circle cx="233" cy="67.5" r=".51"/>
<circle cx="233" cy="47.2" r=".51"/>
<circle cx="238" cy="47.2" r=".51"/>
<circle cx="222.8" cy="80.2" r=".51"/>
<circle cx="70.4" cy="131" r=".51"/>
<circle cx="93.3" cy="125.9" r=".51"/>
<circle cx="93.3" cy="131" r=".51"/>
<circle cx="70.4" cy="52.3" r=".51"/>
</g>
<g font-size="3.7" fill="#c90d0c">
<text x="28.1" y="12.3">1</text>
<text x="62.2" y="12.3">2</text>
<text x="96.3" y="12.3">3</text>
<text x="130.4" y="12.3">4</text>
<text x="164.6" y="12.3">5</text>
<text x="198.7" y="12.3">6</text>
<text x="232.8" y="12.3">7</text>
<text x="266.9" y="12.3">8</text>
<text x="8.9" y="32.1">A</text>
<text x="285.7" y="32.1">A</text>
<text x="8.9" y="67.9">B</text>
<text x="285.7" y="67.9">B</text>
<text x="8.8" y="103.7">C</text>
<text x="285.6" y="103.7">C</text>
<text x="8.8" y="139.5">D</text>
<text x="285.6" y="139.5">D</text>
<text x="8.9" y="175.3">E</text>
<text x="285.7" y="175.3">E</text>
<text x="28.1" y="195.1">1</text>
<text x="62.2" y="195.1">2</text>
<text x="96.3" y="195.1">3</text>
<text x="130.4" y="195.1">4</text>
<text x="164.6" y="195.1">5</text>
<text x="198.7" y="195.1">6</text>
<text x="232.8" y="195.1">7</text>
<text x="266.9" y="195.1">8</text>
</g>
<g font-size="3.5">
<text x="3.5" y="205.4">24/3/19</text>
<text x="16.3" y="205.4">8:42 AM /Users/altbig/Documents/EAGLE/projects/PCB2k19/PCB2.sch (Sheet: 2/2)</text>
</g>
<g font-size="2.5" fill="#808080">
<text x="162.9" y="24.1">VCC_2</text>
<text x="228.9" y="24.1">VCC_2</text>
<text x="27.6" y="34.2">12V</text>
<text x="104.5" y="34.2">VCC_2</text>
<text x="52.8" y="37.6">100UH-L</text>
<text x="73.2" y="37.7">3D1</text>
<text x="152.6" y="41.5" transform="rotate(-90 152.6 41.5)">1N4728</text>
<text x="157.9" y="37.3" transform="rotate(-90 157.9 37.3)">3D2</text>
<text x="218.6" y="41.5" transform="rotate(-90 218.6 41.5)">1N4728</text>
<text x="223.9" y="37.3" transform="rotate(-90 223.9 37.3)">3D4</text>
<text x="58.6" y="42.6">3L1</text>
<text x="73.2" y="43">SS510</text>
<text x="80.6" y="44.4">3.3V</text>
<text x="148" y="46.7">1N5401</text>
<text x="214.1" y="46.7">1N5401</text>
<text x="109.5" y="51.6">3C4</text>
<text x="152.2" y="49.5">3D3</text>
<text x="218.2" y="49.5">3D5</text>
<text x="109.5" y="56.5">1500uF</text>
<text x="138.7" y="59.6" transform="rotate(-90 138.7 59.6)">12V</text>
<text x="147.9" y="55.9">3R3</text>
<text x="190.8" y="56.1" transform="rotate(-90 190.8 56.1)">3R5</text>
<text x="195.6" y="56.1" transform="rotate(-90 195.6 56.1)">20</text>
<text x="204.8" y="59.6" transform="rotate(-90 204.8 59.6)">12V</text>
<text x="213.9" y="55.9">3R7</text>
<text x="256.9" y="56.1" transform="rotate(-90 256.9 56.1)">3R10</text>
<text x="261.7" y="56.1" transform="rotate(-90 261.7 56.1)">20</text>
<text x="147.9" y="60.7">1k</text>
<text x="213.9" y="60.7">1k</text>
<text x="142.6" y="68.8" transform="rotate(-90 142.6 68.8)">3R4</text>
<text x="147.4" y="68.8" transform="rotate(-90 147.4 68.8)">10k</text>
<text x="208.6" y="68.8" transform="rotate(-90 208.6 68.8)">3R8</text>
<text x="213.4" y="68.8" transform="rotate(-90 213.4 68.8)">10k</text>
<text x="55" y="77.2">GND</text>
<text x="144.1" y="80.2">SOLENOID</text>
<text x="157" y="80.2">ON1</text>
<text x="210.1" y="80.2">SOLENOID</text>
<text x="223" y="80.2">ON2</text>
<text x="155.3" y="91.6" transform="rotate(-90 155.3 91.6)">3R6</text>
<text x="160.1" y="91.6" transform="rotate(-90 160.1 91.6)">10k</text>
<text x="221.3" y="91.6" transform="rotate(-90 221.3 91.6)">3R9</text>
<text x="226.1" y="91.6" transform="rotate(-90 226.1 91.6)">10k</text>
<text x="164.2" y="100">GND</text>
<text x="225.1" y="100">GND</text>
<text x="144.1" y="115.5">3.3V</text>
<text x="35.2" y="120.6">12V</text>
<text x="91.8" y="120.6">5V</text>
<text x="172" y="120.8">CS_ADXL</text>
<text x="172" y="125.9">MISO</text>
<text x="79.7" y="129">33uH</text>
<text x="129.9" y="130.4">C23</text>
<text x="172" y="128.5">MOSI</text>
<text x="172" y="131">SCLK</text>
<text x="81.5" y="134">3L2</text>
<text x="94.3" y="135.4">3C9</text>
<text x="129.9" y="135.2">10u</text>
<text x="134" y="135.2">f</text>
<text x="172" y="136.1">INT1</text>
<text x="68.5" y="138.4" transform="rotate(-90 68.5 138.4)">3D6</text>
<text x="73.9" y="138.4" transform="rotate(-90 73.9 138.4)">SS54</text>
<text x="94.3" y="140.3">6.8uF</text>
<text x="172" y="138.6">INT2</text>
<text x="55" y="148.3">GND</text>
<text x="143.8" y="150.8">GND</text>
</g>
<g font-size="2.1" fill="#808080">
<text x="239.6" y="36.7">1</text>
<text x="239.6" y="39.2">2</text>
<text x="239.6" y="41.8">3</text>
<text x="52.5" y="48">VIN</text>
<text x="59.6" y="48">SW</text>
<text x="52.5" y="50.5">COMP</text>
<text x="52.5" y="53">GNDFDBK</text>
<text x="94" y="56.6" transform="rotate(-90 94 56.6)">VCC</text>
<text x="101.7" y="55.9" transform="rotate(-90 101.7 55.9)">PA0</text>
<text x="94" y="62.6" transform="rotate(-90 94 62.6)">CS</text>
<text x="96.6" y="62.6" transform="rotate(-90 96.6 62.6)">SCLK PB0</text>
<text x="99.1" y="62.6" transform="rotate(-90 99.1 62.6)">MOSI PW0</text>
<text x="101.7" y="62.6" transform="rotate(-90 101.7 62.6)">GND</text>
<text x="150.2" y="120.5">1</text>
<text x="150.2" y="123">6</text>
<text x="154" y="121.6">VDD</text>
<text x="154" y="124.1">VS</text>
<text x="164.2" y="121.6">CS</text>
<text x="169.8" y="120.5">7</text>
<text x="169.8" y="125.6">12</text>
<text x="52.5" y="129.2">ENA</text>
<text x="52.5" y="131.8">GND OUT</text>
<text x="52.5" y="126.7">VIN FDBK</text>
<text x="149" y="130.6">10</text>
<text x="150.2" y="128.1">3</text>
<text x="154" y="129.2">NC</text>
<text x="154" y="131.8">NC</text>
<text x="162.5" y="126.7">SDO</text>
<text x="162.7" y="129.2">SDA</text>
<text x="163" y="131.8">SCL</text>
<text x="169.8" y="128.1">13</text>
<text x="169.8" y="130.6">14</text>
<text x="149.1" y="133.2">11</text>
<text x="154" y="134.3">NC</text>
<text x="162.5" y="136.8">INT1</text>
<text x="169.8" y="135.7">8</text>
<text x="150.2" y="140.8">4</text>
<text x="150.2" y="143.3">5</text>
<text x="150.2" y="138.3">2</text>
<text x="154" y="141.9">GND</text>
<text x="154" y="139.4">GND</text>
<text x="162.5" y="139.4">INT2</text>
<text x="169.8" y="138.3">9</text>
<text x="154" y="144.5">GND</text>
</g>
<g font-size="1.4" fill="#808080">
<text x="95.8" y="64.6" transform="rotate(-90 95.8 64.6)">OT</text>
<text x="98.4" y="64.7" transform="rotate(-90 98.4 64.7)">OT</text>
<text x="93.3" y="70.1" transform="rotate(-90 93.3 70.1)">CS_POT</text>
<text x="95.8" y="70.1" transform="rotate(-90 95.8 70.1)">SCLK_P</text>
<text x="98.4" y="70.1" transform="rotate(-90 98.4 70.1)">MOSI_P</text>
</g>
</svg>
